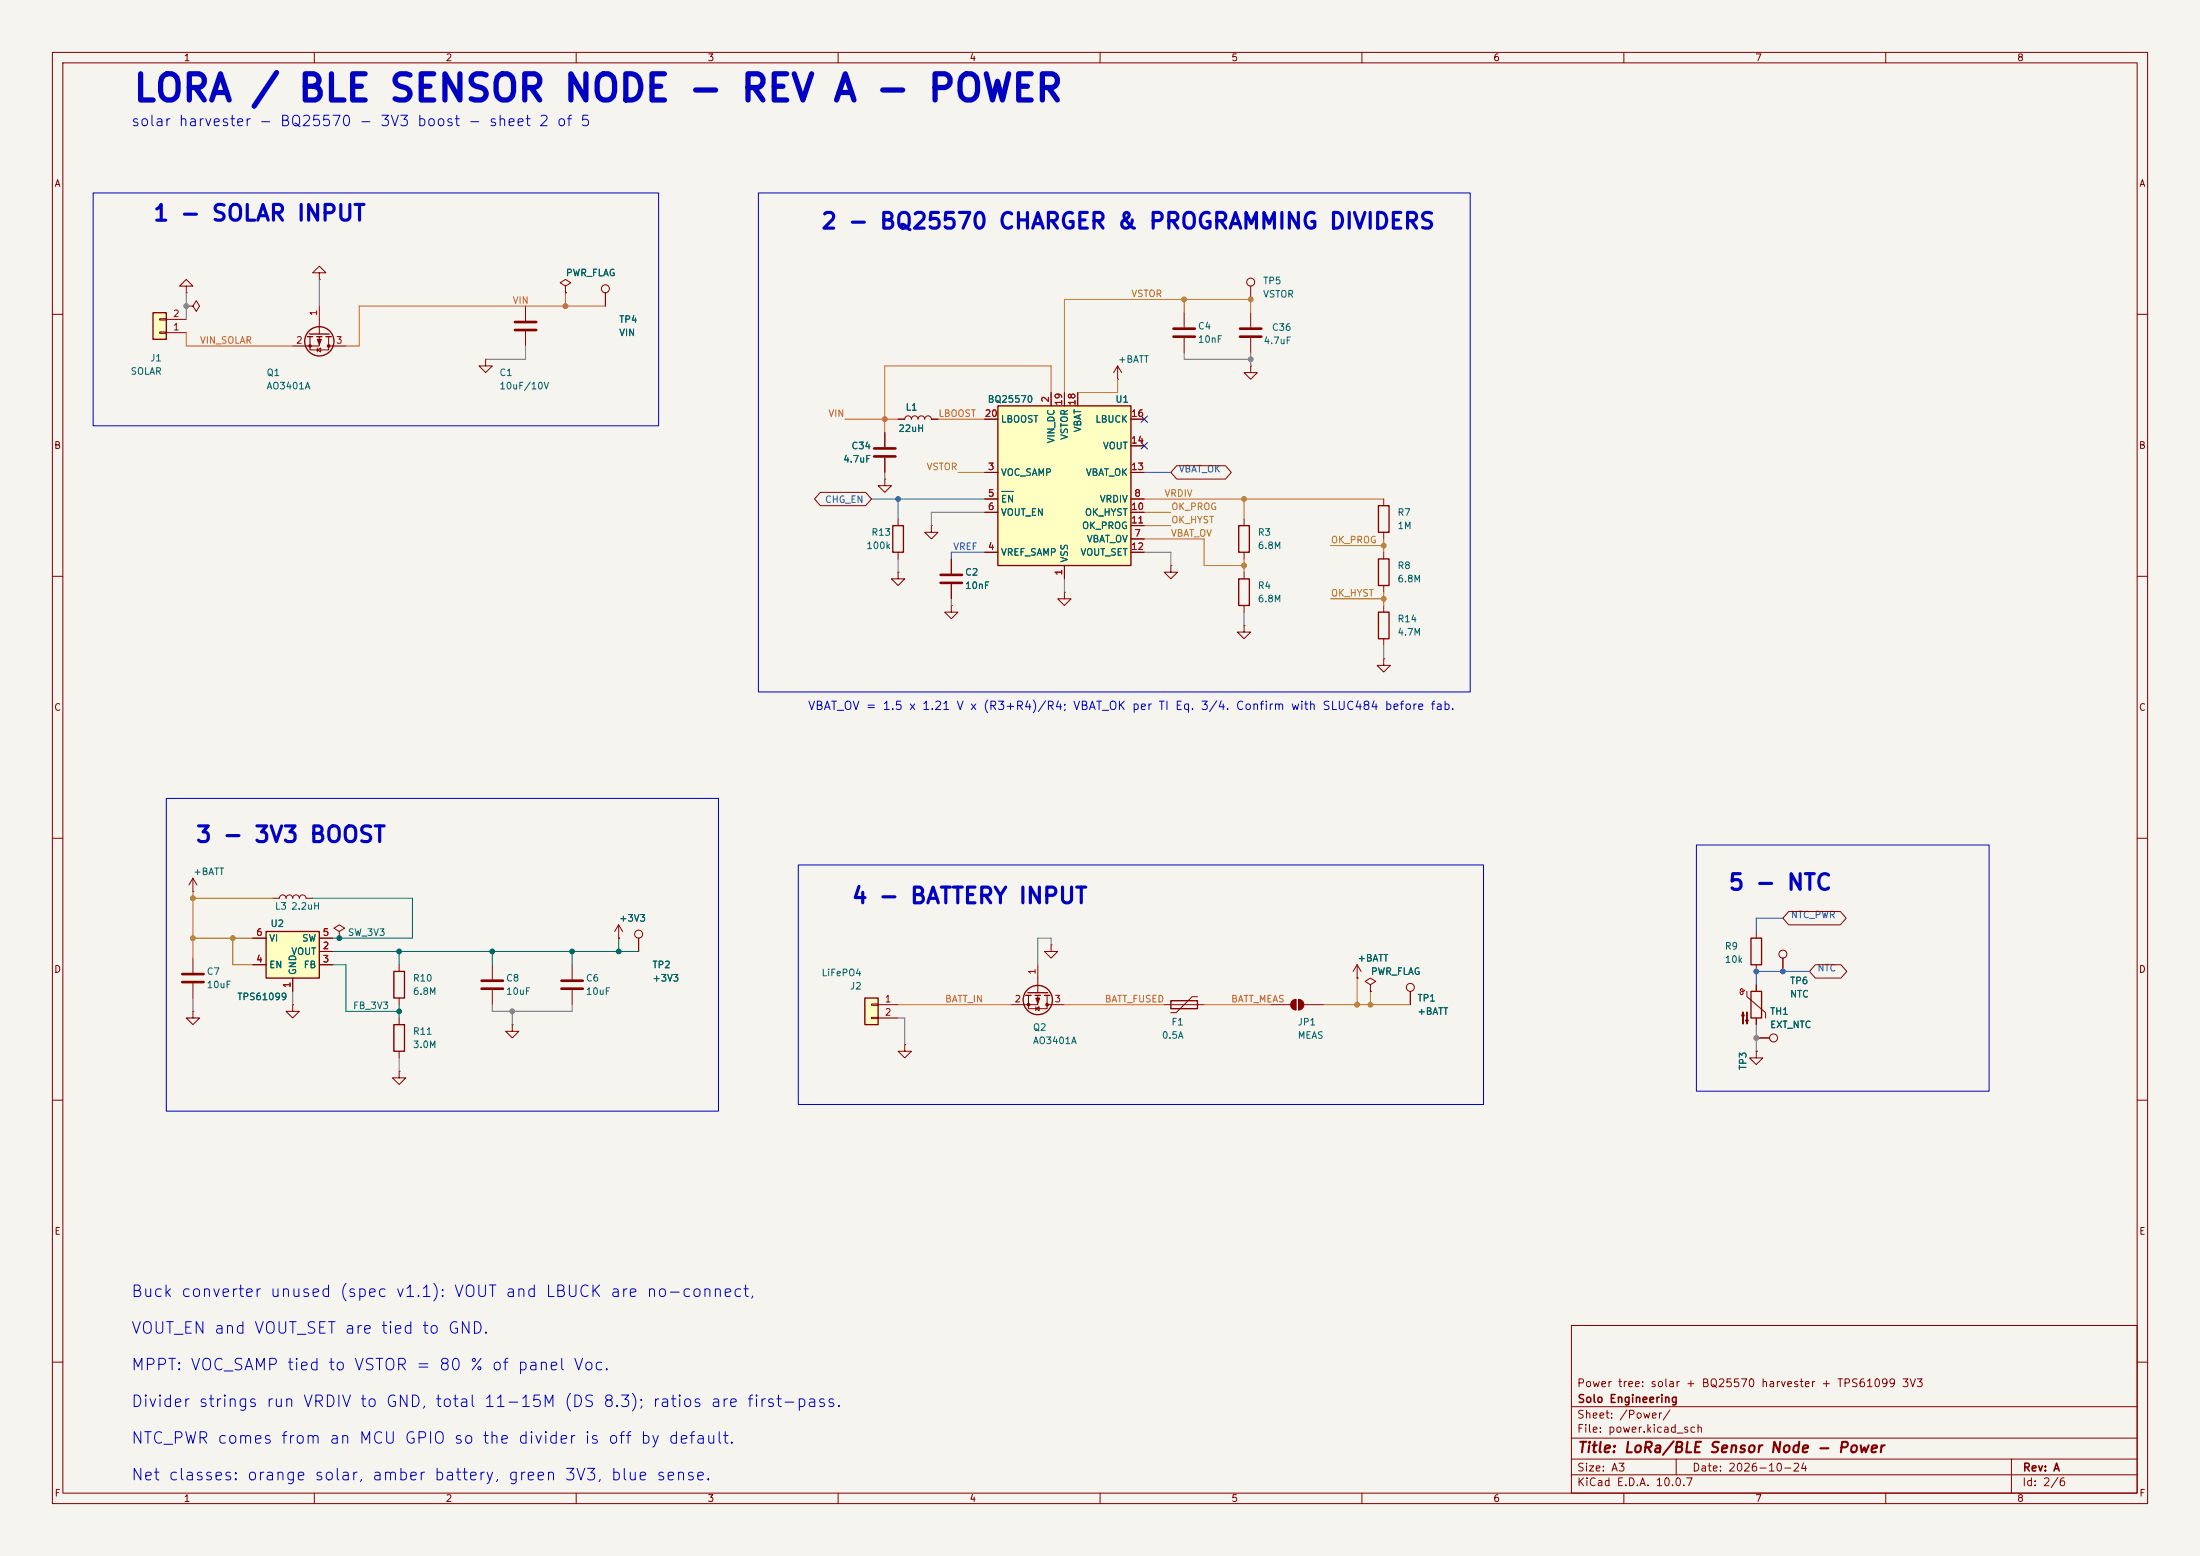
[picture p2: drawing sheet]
<svg xmlns="http://www.w3.org/2000/svg" width="420mm" height="297mm" viewBox="0 0 420 297" stroke-linecap="round" stroke-linejoin="round" font-family="sans-serif">
<path d="M0 0h420v297h-420z" fill="#f5f4ef" stroke="#f5f4ef" stroke-width=".19"/>
<g fill="none" stroke="#840000" stroke-width=".19">
<path d="M10 10h400v277h-400zM12 12h396v273h-396zM60 10v2M110 10v2M160 10v2M210 10v2M260 10v2M310 10v2M360 10v2M10 60h2M408 60h2M10 110h2"/>
<path d="M408 110h2M10 160h2M408 160h2M52.1 171.5h1.2a.64 .64 0 0 1 .7-.7 .64 .64 0 0 1 .6 .7 .64 .64 0 0 1 .6-.7 .64 .64 0 0 1 .7 .7 .64 .64 0 0 1 .6-.7 .64 .64 0 0 1 .6 .7 .64 .64 0 0 1 .7-.7 .64 .64 0 0 1 .6 .7h1.3M55.9 191.8v1.2h1.2l-1.2 1.3-1.3-1.3h1.3M55.9 191.8h.1M259.1 186.7h.1M259.1 184.2l-.8 1.2M259.1 184.2l.7 1.2M259.1 184.2v2.5M10 210h2M408 210h2"/>
<path d="M300 253h108v32h-108zM10 260h2M300 278.5h108M300 274.5h108M300 268.5h108M320 278.5v3M384 278.5v6.5M408 260h2M60 285v2M110 285v2M160 285v2M210 285v2"/>
<path d="M260 285v2M300 281.5h108M310 285v2M360 285v2"/>
</g>
<path d="M50.8 177.8h10.2v8.9h-10.2z" fill="#ffffc2"/>
<path d="M50.8 177.8h10.2v8.9h-10.2zM75.2 195.6h2v5.1h-2zM75.2 185.4h2v5.1h-2z" fill="none" stroke="#840000" stroke-width=".25"/>
<g fill="none" stroke="#840000" stroke-width=".19">
<path d="M168.9 82.6v2.7M168.9 87.4v2.8M177.8 100.3v1.3h1.3l-1.3 1.3-1.3-1.3h1.3M177.8 100.3h.1M48.3 179.1h2.5M61 179.1h2.5M64.8 177.8l1-.6-1-.7-1 .7 1 .6v1.3M64.8 179.1h.1M118.1 179.1h.1M118.1 176.5l-.8 1.3M118.1 176.5l.8 1.3M118.1 176.5v2.6"/>
<path d="M121.9 179.1v2.5M36.8 182.9v2.8M36.8 187.7v2.8M48.3 184.2h2.5M55.9 186.7v2.5M61 181.6h2.5M61 184.2h2.5M76.2 184.2v1.2M76.2 190.5v1.3M76.2 194.3v1.3M94 184.2v2.7M94 189v2.8"/>
<path d="M97.8 195.6v1.3h1.3l-1.3 1.2-1.3-1.2h1.3M97.8 195.6h.1M200.7 180.3v1.3h1.2l-1.2 1.3-1.3-1.3h1.3M200.7 180.3h.1M261.6 188l1-.7-1-.6-1 .6 1 .7v1.2M261.6 189.2h.1M269.2 189.2v2.6M76.2 204.5v1.2h1.3l-1.3 1.3-1.3-1.3h1.3M76.2 204.5h.1M76.2 200.7v1.2"/>
<circle cx="121.9" cy="178.3" r=".76"/>
<circle cx="269.2" cy="188.5" r=".76"/>
</g>
<path d="M166.9 85.6h4M166.9 87.1h4M34.8 185.9h4.1M34.8 187.5h4.1M91.9 187.2h4.1M91.9 188.7h4.1" fill="none" stroke="#840000" stroke-width=".51"/>
<path d="M29.2 59.7h2.5v5.1h-2.5z" fill="#ffffc2"/>
<g fill="none" stroke="#840000" stroke-width=".25">
<path d="M29.2 59.7h2.5v5.1h-2.5zM58.7 64.3h1M59.1 63.8h3.8M60.5 64.3h1M62.2 64.3h1M195.8 190h1M196.2 189.5h3.8M197.6 190h1M199.4 190h1"/>
<circle cx="61" cy="65.2" r="2.79"/>
<circle cx="198.1" cy="190.9" r="2.79"/>
</g>
<g fill="none" stroke="#840000" stroke-width=".19">
<path d="M35.6 54.6h1.2l-1.2-1.3-1.3 1.3h1.3v1.3M35.6 55.9h.1M35.6 58.4h1.2l.7-1 .6 1-.6 1-.7-1M35.6 58.4h.1M61 52.1h1.2l-1.2-1.3-1.3 1.3h1.3v1.2M61 53.3h.1M61 58.4v5.4M100.3 58.4v2.8M107.9 54.6l1.1-.6-1.1-.7-1 .7 1 .6v1.3M107.9 55.9h.1M30.5 63.4h1.2v.2h-1.2zM30.5 60.8h1.2v.3h-1.2z"/>
<path d="M31.7 63.5h3.9M31.7 61h3.9M59.2 64.3v2.5h3.5v-2.5M60.6 66.8l.6-.4v.8zM60.6 66.4v.8M61 64.3v1.7h-5.1M62.7 66h3.3M92.7 68.6v1.3h1.3l-1.3 1.2-1.3-1.2h1.3M92.7 68.6h.1M100.3 63.2v2.8M109.2 184.2v2.7M109.2 189v2.8"/>
<path d="M172.7 199.4v1.3h1.3l-1.3 1.2-1.3-1.2h1.3M172.7 199.4h.1M196.3 190v2.5h3.6v-2.5M197.7 192.5l.7-.3v.7zM197.7 192.2v.7M198.1 190v1.8h-5.1M198.1 184.2v5.3M199.9 191.8h3.3"/>
</g>
<g fill="#840000" stroke="#840000" stroke-width=".19">
<path d="M60.6 64.8h.7l-.3 1z"/>
<path d="M197.7 190.5h.8l-.4 1z"/>
<circle cx="62.7" cy="66" r=".25"/>
<circle cx="59.2" cy="66" r=".25"/>
<circle cx="199.9" cy="191.8" r=".25"/>
<circle cx="196.3" cy="191.8" r=".25"/>
</g>
<path d="M98.3 61.5h4.1M98.3 63h4.1M107.2 187.2h4.1M107.2 188.7h4.1" fill="none" stroke="#840000" stroke-width=".51"/>
<path d="M165.1 190.5h2.5v5.1h-2.5z" fill="#ffffc2"/>
<path d="M170.4 100.3h2.1v5.1h-2.1zM165.1 190.5h2.5v5.1h-2.5zM223.5 191h5.1v1.5h-5.1z" fill="none" stroke="#840000" stroke-width=".25"/>
<g fill="none" stroke="#840000" stroke-width=".19">
<path d="M115.6 55.9v2.5M238.8 54.6v2.6M238.8 59.7v2.8M238.8 64.5v2.8M168.9 91.4v1.3h-1.3l1.3 1.3 1.3-1.3h-1.3M168.9 91.4h.1M171.4 99.1v1.2M171.4 109.2v1.3h1.3l-1.3 1.3-1.2-1.3h1.2M171.4 109.2h.1M171.4 105.4v1.3M181.6 106.7v2.8M181.6 111.5v2.8"/>
<path d="M203.2 113v1.3h1.3l-1.3 1.3-1.3-1.3h1.3M203.2 113h.1M166.4 191.6h1.2v.3h-1.2zM166.4 194.2h1.2v.2h-1.2zM167.6 191.8h3.8M167.6 194.3h3.8M222.2 191.8h7.7M228.6 190.2h-1l-3.1 3.1h-1M242.6 191.8h3.8M247.4 190.8v2M247.9 190.8v2M248.9 191.8h3.8"/>
<circle cx="115.6" cy="55.1" r=".76"/>
<circle cx="238.8" cy="53.8" r=".76"/>
</g>
<g fill="#840000" stroke="#840000" stroke-width=".19">
<path d="M246.7 191.1l.7-.3v2a1.02 1.02 0 0 1-.9-.6 1.02 1.02 0 0 1 .2-1.1z"/>
<path d="M247.9 190.8a1.02 1.02 0 0 1 1 1 1.02 1.02 0 0 1-1 1z"/>
</g>
<path d="M236.7 62.7h4.1M236.7 64.3h4.1M179.6 109.7h4M179.6 111.3h4" fill="none" stroke="#840000" stroke-width=".51"/>
<path d="M190.5 77.5h25.4v30.5h-25.4z" fill="#ffffc2"/>
<path d="M190.5 77.5h25.4v30.5h-25.4zM263.1 96.5h2.1v5.1h-2.1zM236.5 110.5h2v5.1h-2zM236.5 100.3h2v5.1h-2zM263.1 116.8h2.1v5.1h-2.1zM263.1 106.7h2.1v5.1h-2.1zM334.3 179.1h2v5.1h-2zM334.3 189.2h2v5.1h-2z" fill="none" stroke="#840000" stroke-width=".25"/>
<g fill="none" stroke="#840000" stroke-width=".19">
<path d="M107.9 55.9h.1M115.6 55.9v2.5M226.1 59.7v2.8M200.7 74.9v2.6M203.2 74.9v2.6M205.7 74.9v2.6M213.4 72.4h.1M213.4 69.9l-.8 1.2M213.4 69.9l.7 1.2M213.4 69.9v2.5M226.1 64.5v2.8M238.8 69.9v1.2h1.2l-1.2 1.3-1.3-1.3h1.3"/>
<path d="M238.8 69.9h.1M156.6 94h8.7l1.1 1.3-1.1 1.2h-8.7l-1.1-1.2zM168.9 82.6v2.7M168.9 87.4v2.8M171.4 80h1.3a.64 .64 0 0 1 .7-.6 .64 .64 0 0 1 .6 .6 .64 .64 0 0 1 .6-.6 .64 .64 0 0 1 .7 .6 .64 .64 0 0 1 .6-.6 .64 .64 0 0 1 .6 .6 .64 .64 0 0 1 .7-.6 .64 .64 0 0 1 .6 .6h1.3M188 90.2h2.5M188 95.3h2.5M188 97.8h2.5M188 80h2.5M215.9 90.2h2.5M215.9 95.3h2.5M215.9 97.8h2.5"/>
<path d="M215.9 85.1h2.5M215.9 80h2.5M224.6 88.9h9.3l1.2 1.3-1.2 1.2h-9.3l-1.1-1.2zM237.5 99.1v1.2M264.2 95.3v1.2M181.6 115.6v1.2h1.3l-1.3 1.3-1.3-1.3h1.3M181.6 115.6h.1M181.6 106.7v2.8M181.6 111.5v2.8M188 105.4h2.5M203.2 108v2.5M215.9 105.4h2.5"/>
<path d="M215.9 102.9h2.5M215.9 100.3h2.5M223.5 108v1.2h1.3l-1.3 1.3-1.3-1.3h1.3M223.5 108h.1M237.5 119.4v1.3h1.3l-1.3 1.2-1.3-1.2h1.3M237.5 119.4h.1M237.5 105.4v1.3M237.5 109.2v1.3M237.5 115.6v1.2M264.2 101.6v1.3M264.2 105.4v1.3M264.2 111.8v1.2"/>
<path d="M264.2 115.6v1.2M264.2 125.7v1.3h1.2l-1.2 1.3-1.3-1.3h1.3M264.2 125.7h.1M264.2 121.9v1.3M36.8 170.2h.1M36.8 167.6l-.7 1.3M36.8 167.6l.8 1.3M36.8 167.6v2.6M48.3 179.1h2.5M61 179.1h2.5M64.8 179.1h.1M118.1 179.1h.1"/>
<path d="M121.9 179.1v2.5M335.3 177.8v1.3M341.5 174h9.8l1.1 1.3-1.1 1.2h-9.8l-1.1-1.2zM36.8 193v1.3h1.3l-1.3 1.3-1.2-1.3h1.2M36.8 193h.1M48.3 184.2h2.5M55.9 186.7v2.5M61 181.6h2.5M61 184.2h2.5M259.1 186.7h.1M261.6 189.2h.1M269.2 189.2v2.6"/>
<path d="M333.1 189l-.2 .2h-.4l-.2-.1v-.3l.2-.1 .2 .2v.8l-.1 .1h-.3l-.2-.4M333.5 189.2v1l3.6 3.1v1M335.3 198.1h2.5M335.3 184.2v1.2M335.3 188v1.2M335.3 194.3v1.3M340.4 182.9v2.5M346.6 184.1h4.9l1.1 1.3-1.1 1.3h-4.9l-1.2-1.3zM335.3 200.7v1.2h1.2l-1.2 1.3-1.3-1.3h1.3M335.3 200.7h.1"/>
<circle cx="338.6" cy="198.1" r=".76"/>
<circle cx="340.4" cy="182.1" r=".76"/>
</g>
<path d="M191.2 93.8h2.3" fill="none" stroke="#006464" stroke-width=".19"/>
<path d="M224 62.7h4.1M224 64.3h4.1" fill="none" stroke="#840000" stroke-width=".51"/>
<g fill="#840000" stroke="#840000" stroke-width=".19">
<path d="M332.7 193.2l.3 .7h-.5l.2-.7v2.3z"/>
<path d="M333.5 193.2v2.3l-.3-.8h.6l-.3 .8z"/>
</g>
<path d="M166.4 95.3h21.6M171.4 95.3v3.8M218.4 90.2h5.1M188 105.4h-6.4v1.3M340.4 175.3h-5.1v2.5M345.4 185.4h-10.1v2.6" fill="none" stroke="#1469b4" stroke-width=".19"/>
<g fill="none" stroke="#b08400" stroke-width=".19">
<path d="M226.1 57.2v2.5M238.8 59.7v-2.5h-35.6v17.7M213.4 72.4v2.5h-7.7M182.9 90.2h5.1M218.4 97.8h5.1M218.4 95.3h45.8M237.5 95.3v3.8M218.4 100.3h5.1M218.4 102.9h11.5v5.1h7.6M237.5 106.7v2.5M254 114.3h10.2M254 104.1h10.2"/>
<path d="M264.2 102.9v2.5M264.2 113v2.6M36.8 179.1h11.5M36.8 170.2v12.7M36.8 171.5h15.3M44.4 179.1v5.1h3.9M252.7 191.8h16.5M259.1 186.7v5.1M261.6 189.2v2.6"/>
</g>
<g fill="none" stroke="#6e6e6e" stroke-width=".19">
<path d="M35.6 55.9v5.1M61 53.3v5.1M100.3 66v2.6h-7.6M226.1 67.3v1.3h12.7M238.8 67.3v2.6M168.9 90.2v1.2M188 97.8h-10.2v2.5M171.4 106.7v2.5M181.6 114.3v1.3M203.2 110.5v2.5M218.4 105.4h5.1v2.6M237.5 116.8v2.6"/>
<path d="M264.2 123.2v2.5M36.8 190.5v2.5M55.9 189.2v2.6M94 191.8v1.2h15.2v-1.2M97.8 193v2.6M171.4 194.3h1.3v5.1M200.7 180.3v-1.2h-2.6v5.1M335.3 195.6v5.1M76.2 201.9v2.6"/>
</g>
<path d="M107.9 55.9v2.5M115.6 58.4h-47v7.6h-2.6M35.6 63.5v2.5h20.3M200.7 74.9v-5h-31.8v12.7M161.3 80h10.1M179.1 80h8.9M171.4 191.8h21.6M203.2 191.8h19M229.9 191.8h12.7" fill="none" stroke="#d65d0e" stroke-width=".19"/>
<path d="M59.7 171.5h19v7.6h-15.2M118.1 179.1v2.5M63.5 184.2h2.5v8.8h10.2M63.5 181.6h58.4M76.2 181.6v2.6M76.2 191.8v2.5M94 181.6v2.6M109.2 181.6v2.6" fill="none" stroke="#008046" stroke-width=".19"/>
<path d="M217.8 79.4l1.2 1.2M219 79.4l-1.2 1.2M217.8 84.5l1.2 1.2M219 84.5l-1.2 1.2" fill="none" stroke="#000084" stroke-width=".19"/>
<path d="M17.8 36.8h107.9v44.5h-107.9zM144.8 36.8h135.9v95.3h-135.9zM31.7 152.4h105.5v59.7h-105.5zM152.4 165.1h130.8v45.7h-130.8zM323.8 161.3h55.9v47h-55.9z" fill="none" stroke="#0000c2" stroke-width=".19"/>
<g fill="#6e6e6e" stroke="#6e6e6e" stroke-width=".19">
<circle cx="238.8" cy="68.6" r=".46"/>
<circle cx="335.3" cy="198.1" r=".46"/>
<circle cx="97.8" cy="193" r=".46"/>
<circle cx="35.6" cy="58.4" r=".46"/>
</g>
<g fill="#b08400" stroke="#b08400" stroke-width=".19">
<circle cx="238.8" cy="57.2" r=".46"/>
<circle cx="259.1" cy="191.8" r=".46"/>
<circle cx="261.6" cy="191.8" r=".46"/>
<circle cx="264.2" cy="114.3" r=".46"/>
<circle cx="237.5" cy="95.3" r=".46"/>
<circle cx="264.2" cy="104.1" r=".46"/>
<circle cx="237.5" cy="108" r=".46"/>
<circle cx="36.8" cy="179.1" r=".46"/>
<circle cx="36.8" cy="171.5" r=".46"/>
<circle cx="44.4" cy="179.1" r=".46"/>
<circle cx="226.1" cy="57.2" r=".46"/>
</g>
<g fill="#1469b4" stroke="#1469b4" stroke-width=".19">
<circle cx="335.3" cy="185.4" r=".46"/>
<circle cx="340.4" cy="185.4" r=".46"/>
<circle cx="171.4" cy="95.3" r=".46"/>
</g>
<g fill="#008046" stroke="#008046" stroke-width=".19">
<circle cx="118.1" cy="181.6" r=".46"/>
<circle cx="76.2" cy="181.6" r=".46"/>
<circle cx="109.2" cy="181.6" r=".46"/>
<circle cx="76.2" cy="193" r=".46"/>
<circle cx="94" cy="181.6" r=".46"/>
<circle cx="64.8" cy="179.1" r=".46"/>
</g>
<g fill="#d65d0e" stroke="#d65d0e" stroke-width=".19">
<circle cx="107.9" cy="58.4" r=".46"/>
<circle cx="168.9" cy="80" r=".46"/>
</g>
<text font-size="5" fill="#0000c2" x="25.2" y="20.6">LORA / BLE SENSOR NODE - REV A - POWER</text>
<g font-size="3" fill="#0000c2">
<text x="29.1" y="42.9">1 - SOLAR INPUT</text>
<text x="156.6" y="44.5">2 - BQ25570 CHARGER &amp; PROGRAMMING DIVIDERS</text>
<text x="37.2" y="161.5">3 - 3V3 BOOST</text>
<text x="162.4" y="173.2">4 - BATTERY INPUT</text>
<text x="329.8" y="170.7">5 - NTC</text>
</g>
<g font-size="2.2" fill="#0000c2">
<text x="24.9" y="248.1">Buck converter unused (spec v1.1): VOUT and LBUCK are no-connect,</text>
<text x="24.9" y="255.1">VOUT_EN and VOUT_SET are tied to GND.</text>
<text x="24.9" y="262.1">MPPT: VOC_SAMP tied to VSTOR = 80 % of panel Voc.</text>
<text x="24.9" y="269.1">Divider strings run VRDIV to GND, total 11-15M (DS 8.3); ratios are first-pass.</text>
<text x="24.9" y="276.1">NTC_PWR comes from an MCU GPIO so the divider is off by default.</text>
<text x="24.9" y="283.1">Net classes: orange solar, amber battery, green 3V3, blue sense.</text>
</g>
<text font-size="2" fill="#0000c2" x="24.9" y="24.6">solar harvester - BQ25570 - 3V3 boost - sheet 2 of 5</text>
<text font-size="2" fill="#840000" x="301" y="277.8">Title: LoRa/BLE Sensor Node - Power</text>
<text font-size="1.6" fill="#0000c2" x="154.1" y="135.9">VBAT_OV = 1.5 x 1.21 V x (R3+R4)/R4; VBAT_OK per TI Eq. 3/4. Confirm with SLUC484 before fab.</text>
<g font-size="1.5" fill="#840000">
<text x="300.9" y="265.1">Power tree: solar + BQ25570 harvester + TPS61099 3V3</text>
<text x="301" y="268.1">Solo Engineering</text>
<text x="300.9" y="273.8">File: power.kicad_sch</text>
<text x="300.9" y="271.1">Sheet: /Power/</text>
<text x="300.9" y="281.2">Size: A3</text>
<text x="322.9" y="281.2">Date: 2026-10-24</text>
<text x="386" y="281.2">Rev: A</text>
<text x="300.9" y="284">KiCad E.D.A. 10.0.7</text>
<text x="385.9" y="284">Id: 2/6</text>
</g>
<g font-size="1.3" fill="#840000">
<text x="35" y="12">1</text>
<text x="85" y="12">2</text>
<text x="135" y="12">3</text>
<text x="185" y="12">4</text>
<text x="235" y="12">5</text>
<text x="285" y="12">6</text>
<text x="335" y="12">7</text>
<text x="385" y="12">8</text>
<text x="10.3" y="36">A</text>
<text x="408.3" y="36">A</text>
<text x="10.2" y="86">B</text>
<text x="408.2" y="86">B</text>
<text x="10.2" y="136">C</text>
<text x="408.2" y="136">C</text>
<text x="10.2" y="186">D</text>
<text x="408.2" y="186">D</text>
<text x="10.3" y="236">E</text>
<text x="408.3" y="236">E</text>
<text x="10.3" y="286">F</text>
<text x="35" y="287">1</text>
<text x="85" y="287">2</text>
<text x="135" y="287">3</text>
<text x="185" y="287">4</text>
<text x="235" y="287">5</text>
<text x="285" y="287">6</text>
<text x="335" y="287">7</text>
<text x="385" y="287">8</text>
<text x="408.3" y="286">F</text>
</g>
<g font-size="1.3" fill="#006464">
<text x="107.9" y="53">PWR_FLAG</text>
<text x="241" y="54.6">TP5</text>
<text x="241" y="57.1">VSTOR</text>
<text x="118.1" y="61.9">TP4</text>
<text x="118.1" y="64.5">VIN</text>
<text x="228.6" y="63.2">C4</text>
<text x="228.6" y="65.7">10nF</text>
<text x="241.1" y="66">4.7uF</text>
<text x="242.7" y="63.4">C36</text>
<text x="24.8" y="71.8">SOLAR</text>
<text x="28.6" y="69.3">J1</text>
<text x="213.3" y="69.5">+BATT</text>
<text x="50.8" y="72.1">Q1</text>
<text x="50.8" y="74.6">AO3401A</text>
<text x="95.2" y="72.1">C1</text>
<text x="95.2" y="74.6">10uF/10V</text>
<text x="188.5" y="77.2">BQ25570</text>
<text x="212.8" y="77.2">U1</text>
<text x="171.4" y="82.8">22uH</text>
<text x="172.8" y="78.7">L1</text>
<text x="191" y="81">LBOOST</text>
<text x="206.7" y="82.6" transform="rotate(-90 206.7 82.6)">VBAT</text>
<text x="209" y="81">LBUCK</text>
<text x="160.9" y="88.6">4.7uF</text>
<text x="162.4" y="86.1">C34</text>
<text x="201.6" y="84.7" transform="rotate(-90 201.6 84.7)">VIN_DC</text>
<text x="204.2" y="84.1" transform="rotate(-90 204.2 84.1)">VSTOR</text>
<text x="210.4" y="86.1">VOUT</text>
<text x="191" y="91.1">VOC_SAMP</text>
<text x="207.2" y="91.1">VBAT_OK</text>
<text x="191" y="96.2">EN</text>
<text x="191" y="98.8">VOUT_EN</text>
<text x="206.5" y="101.3">OK_PROG</text>
<text x="207" y="98.8">OK_HYST</text>
<text x="209.8" y="96.2">VRDIV</text>
<text x="266.7" y="98.8">R7</text>
<text x="266.7" y="101.3">1M</text>
<text x="165.3" y="105.1">100k</text>
<text x="166.3" y="102.6">R13</text>
<text x="191" y="106.4">VREF_SAMP</text>
<text x="204.2" y="107.5" transform="rotate(-90 204.2 107.5)">VSS</text>
<text x="206.2" y="106.4">VOUT_SET</text>
<text x="207.4" y="103.8">VBAT_OV</text>
<text x="240" y="102.6">R3</text>
<text x="240" y="105.1">6.8M</text>
<text x="184.1" y="110.2">C2</text>
<text x="184.1" y="112.7">10nF</text>
<text x="240" y="112.7">R4</text>
<text x="266.7" y="108.9">R8</text>
<text x="266.7" y="111.5">6.8M</text>
<text x="240" y="115.3">6.8M</text>
<text x="266.7" y="119.1">R14</text>
<text x="266.7" y="121.6">4.7M</text>
<text x="36.8" y="167.3">+BATT</text>
<text x="52.4" y="173.9">L3</text>
<text x="55.5" y="173.9">2.2uH</text>
<text x="51.5" y="177.2">U2</text>
<text x="118.1" y="176.2">+3V3</text>
<text x="51.3" y="185.1">EN</text>
<text x="51.3" y="180">VI</text>
<text x="55.5" y="182.6">VOUT</text>
<text x="57.6" y="180">SW</text>
<text x="57.9" y="185.1">FB</text>
<text x="124.4" y="185.1">TP2</text>
<text x="259.1" y="183.8">+BATT</text>
<text x="329.2" y="181.6">R9</text>
<text x="329.2" y="184.1">10k</text>
<text x="39.4" y="186.4">C7</text>
<text x="39.4" y="188.9">10uF</text>
<text x="45.2" y="191.2">TPS61099</text>
<text x="56.8" y="186.2" transform="rotate(-90 56.8 186.2)">GND</text>
<text x="78.7" y="187.7">R10</text>
<text x="78.7" y="190.2">6.8M</text>
<text x="96.5" y="187.7">C8</text>
<text x="96.5" y="190.2">10uF</text>
<text x="111.7" y="187.7">C6</text>
<text x="111.7" y="190.2">10uF</text>
<text x="124.4" y="187.7">+3V3</text>
<text x="156.7" y="186.6">LiFePO4</text>
<text x="162.2" y="189.2">J2</text>
<text x="261.6" y="186.4">PWR_FLAG</text>
<text x="270.5" y="191.5">TP1</text>
<text x="341.6" y="188.2">TP6</text>
<text x="341.6" y="190.7">NTC</text>
<text x="78.7" y="197.8">R11</text>
<text x="197.1" y="197.1">Q2</text>
<text x="223.5" y="196">F1</text>
<text x="247.6" y="196">JP1</text>
<text x="270.5" y="194">+BATT</text>
<text x="337.8" y="194">TH1</text>
<text x="337.8" y="196.5">EXT_NTC</text>
<text x="78.7" y="200.4">3.0M</text>
<text x="197.1" y="199.6">AO3401A</text>
<text x="221.7" y="198.6">0.5A</text>
<text x="247.6" y="198.6">MEAS</text>
<text x="333.7" y="204.3" transform="rotate(-90 333.7 204.3)">TP3</text>
</g>
<g font-size="1.3" fill="#d65d0e">
<text x="97.8" y="58.3">VIN</text>
<text x="38.1" y="65.9">VIN_SOLAR</text>
<text x="158" y="79.9">VIN</text>
<text x="179" y="79.9">LBOOST</text>
<text x="180.3" y="191.6">BATT_IN</text>
<text x="210.8" y="191.6">BATT_FUSED</text>
<text x="234.9" y="191.6">BATT_MEAS</text>
</g>
<g font-size="1.3" fill="#b08400">
<text x="215.9" y="57">VSTOR</text>
<text x="176.8" y="90">VSTOR</text>
<text x="222.2" y="95.1">VRDIV</text>
<text x="223.5" y="100.2">OK_HYST</text>
<text x="223.5" y="97.7">OK_PROG</text>
<text x="223.4" y="102.7">VBAT_OV</text>
<text x="254" y="104">OK_PROG</text>
<text x="254" y="114.2">OK_HYST</text>
</g>
<g font-size="1.3" fill="#a90000">
<text x="32.9" y="63.4">1</text>
<text x="32.9" y="60.8">2</text>
<text x="56.4" y="65.9">2</text>
<text x="60.8" y="60.4" transform="rotate(-90 60.8 60.4)">1</text>
<text x="64" y="65.9">3</text>
<text x="200.5" y="76.9" transform="rotate(-90 200.5 76.9)">2</text>
<text x="203.1" y="77.5" transform="rotate(-90 203.1 77.5)">19</text>
<text x="205.6" y="77.5" transform="rotate(-90 205.6 77.5)">18</text>
<text x="187.9" y="79.9">20</text>
<text x="215.8" y="79.9">16</text>
<text x="215.8" y="85">14</text>
<text x="188.5" y="90">3</text>
<text x="188.5" y="95.1">5</text>
<text x="215.8" y="90">13</text>
<text x="216.4" y="95.1">8</text>
<text x="188.5" y="97.7">6</text>
<text x="215.8" y="97.7">10</text>
<text x="215.8" y="100.2">11</text>
<text x="188.5" y="105.3">4</text>
<text x="215.8" y="105.3">12</text>
<text x="216.4" y="102.7">7</text>
<text x="203.1" y="110" transform="rotate(-90 203.1 110)">1</text>
<text x="48.8" y="178.9">6</text>
<text x="61.5" y="178.9">5</text>
<text x="48.8" y="184">4</text>
<text x="61.5" y="181.5">2</text>
<text x="61.5" y="184">3</text>
<text x="55.7" y="188.7" transform="rotate(-90 55.7 188.7)">1</text>
<text x="168.8" y="191.6">1</text>
<text x="193.6" y="191.6">2</text>
<text x="198" y="186.2" transform="rotate(-90 198 186.2)">1</text>
<text x="201.2" y="191.6">3</text>
<text x="168.8" y="194.2">2</text>
</g>
<g font-size="1.3" fill="#1469b4">
<text x="224.9" y="90.5">VBAT_OK</text>
<text x="157.4" y="96.3">CHG_EN</text>
<text x="181.9" y="105.3">VREF</text>
<text x="341.8" y="175.6">NTC_PWR</text>
<text x="346.8" y="185.7">NTC</text>
</g>
<g font-size="1.3" fill="#008046">
<text x="66.3" y="178.9">SW_3V3</text>
<text x="67.3" y="192.9">FB_3V3</text>
</g>
</svg>
